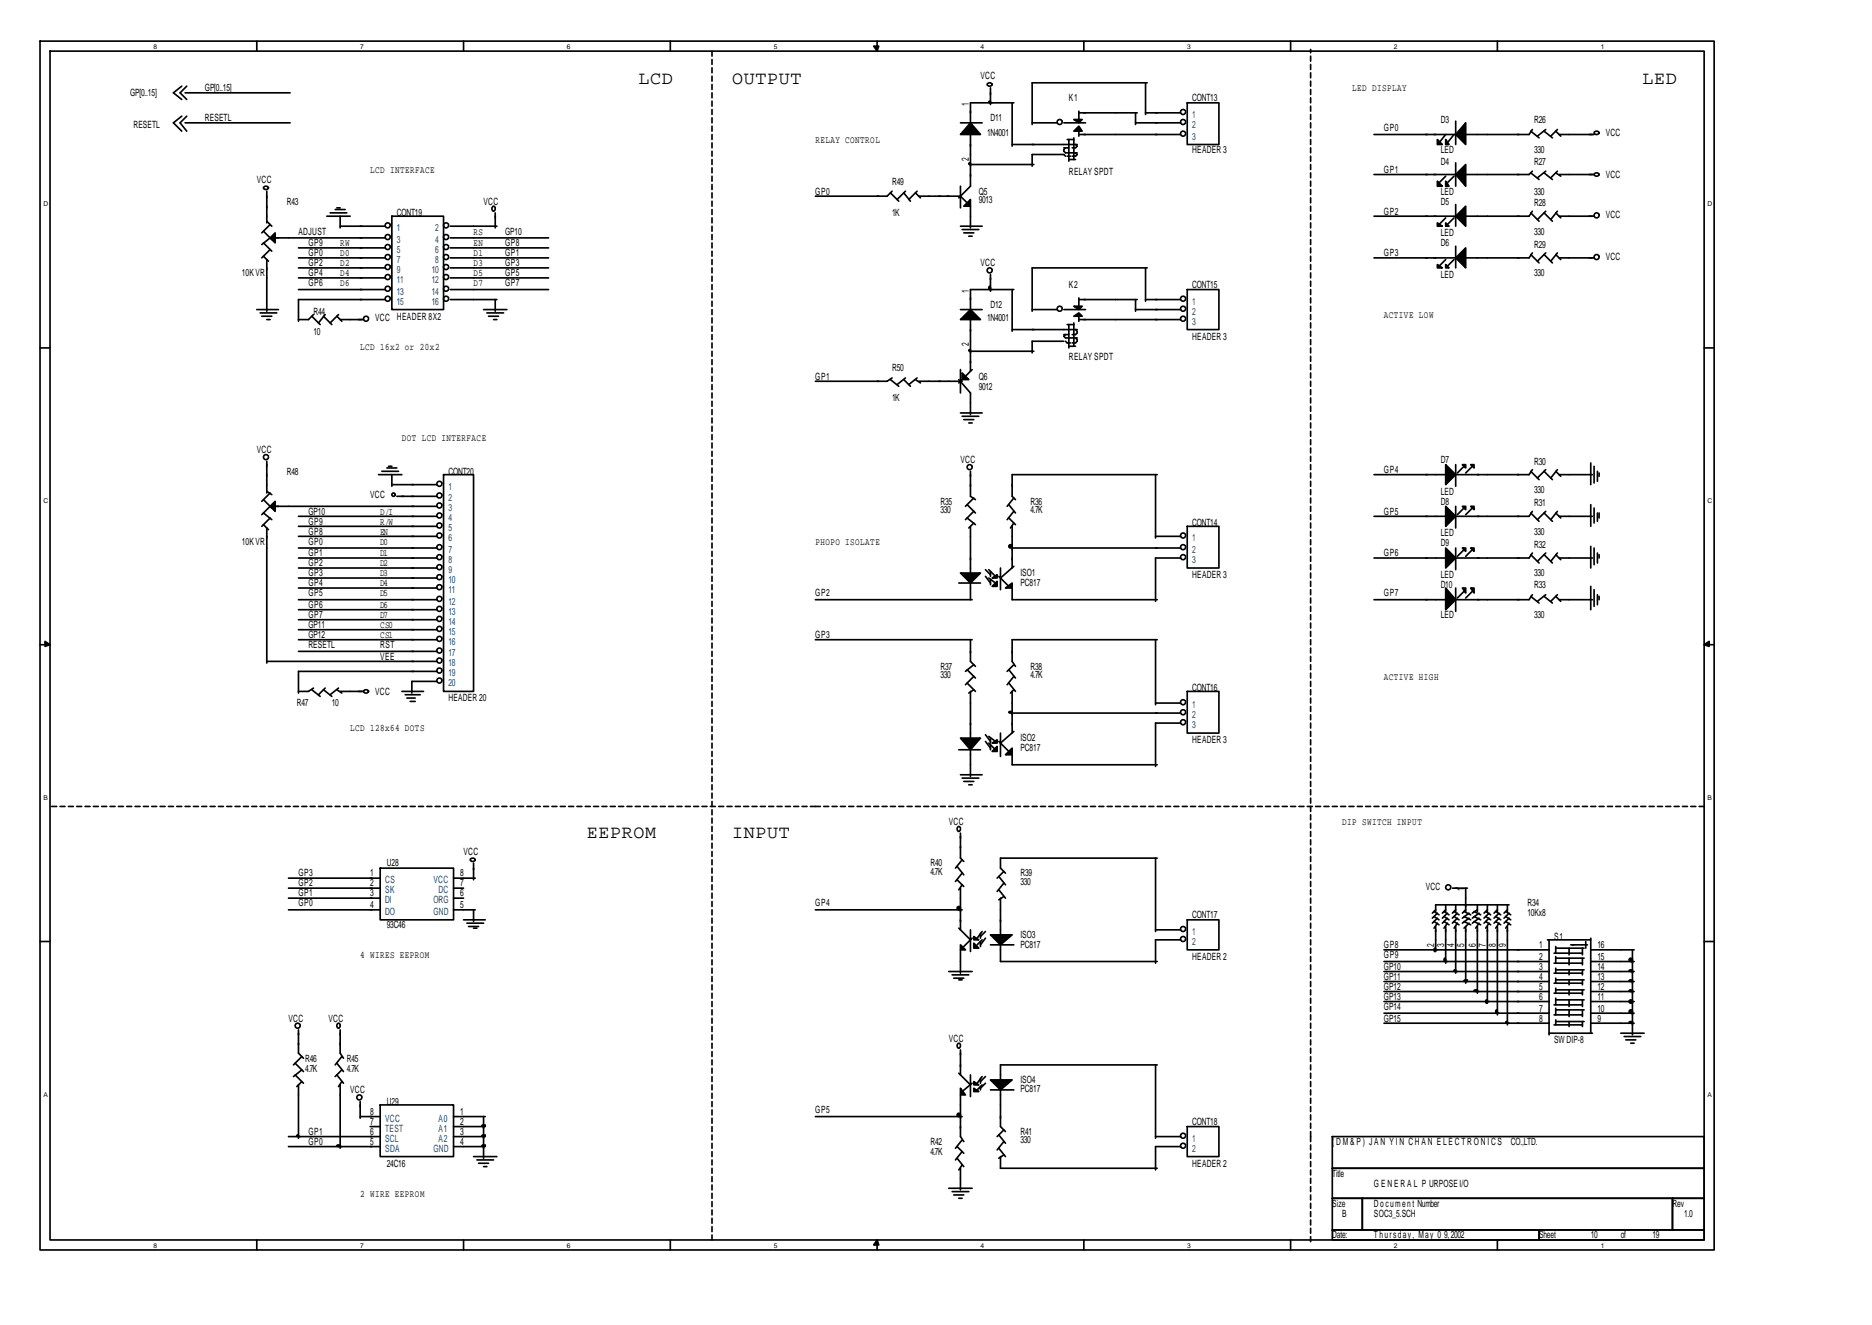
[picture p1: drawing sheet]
<svg xmlns="http://www.w3.org/2000/svg" width="297mm" height="210mm" viewBox="0 0 297 210" stroke-linecap="round" stroke-linejoin="round" font-family="sans-serif">
<g fill="none" stroke="#000" stroke-width=".26">
<path d="M6.3 6.5h265.7v191.8h-265.7zM7.9 8.1h262.5v188.7h-262.5zM28.8 13.7l-1.3 1 1.3 1.1M28.8 18.4l-1.3 1.1 1.3 1.3M29.4 19.5h16.6M29.4 14.7h16.6M29.6 13.7l-1 1 1 1.1M29.6 18.4l-1 1.1 1 1.3M40.7 6.5v1.6M73.6 6.5v1.6M106.4 6.5v1.6M139.2 6.5v1.6"/>
<path d="M152.4 19.5h3.4M156.7 13.3a.46 .46 0 0 1 .7 .1 .38 .38 0 0 1-.4 .3 .38 .38 0 0 1-.3-.4zM157.2 13.9v2.7M160.6 16.3v6.9M160.9 16.3h-6.9v3.2M163.8 19.5h3.9M168.5 19.2a.4 .4 0 0 0-.5-.2 .4 .4 0 0 0-.1 .6 .4 .4 0 0 0 .6 0v-.2M168.8 19.5h3.4M171.2 17.9h9.2M171.2 17.6v1.4M172 6.5v1.6M180.2 19.5h7.1"/>
<path d="M180.2 17.9v1.9M181.8 17.9h5.5M181.8 13.1v5.1M182 13.1h-18.2v6.7M188.1 17.6a.4 .4 0 0 0-.6-.2 .4 .4 0 0 0-.1 .6 .4 .4 0 0 0 .7 0v-.2M188.1 19.2a.4 .4 0 0 0-.6-.2 .4 .4 0 0 0-.1 .6 .4 .4 0 0 0 .7 0v-.2M188.4 16.3h5v6.6h-5zM204.8 6.5v1.6M231 19.2v3.7M237.6 6.5v1.6M41.8 36.7l1.3 1.3M41.8 38.5l1.3 1.4"/>
<path d="M41.9 29.7a.46 .46 0 0 1 .7 .1 .38 .38 0 0 1-.4 .3 .38 .38 0 0 1-.3-.4zM42.3 30.3v5.1M42.3 35.1l.8 .8M42.9 35.6l-1.4 1.4M42.9 37.7l-1.4 1.1M42.9 39.6l-1.4 1.3M43.7 37.7h17.4M47.4 39.3h13.7M51.9 34.3h3.7M52.4 33.8h2.6M53.2 33.2h1.6M53.4 33h.6"/>
<path d="M54 35.9h7.1M54 34.3v1.9M61.9 35.6a.4 .4 0 0 0-.6-.2 .4 .4 0 0 0-.1 .6 .4 .4 0 0 0 .7 0v-.2M61.9 37.5a.4 .4 0 0 0-.6-.3 .4 .4 0 0 0-.1 .7 .4 .4 0 0 0 .7-.1v-.2M61.9 39.1a.4 .4 0 0 0-.6-.3 .4 .4 0 0 0-.1 .6 .4 .4 0 0 0 .7 0v-.2M62.2 34.3h8.2v14.8h-8.2zM71.2 35.6a.4 .4 0 0 0-.6-.2 .4 .4 0 0 0-.1 .6 .4 .4 0 0 0 .6 0l.1-.2M71.2 37.5a.4 .4 0 0 0-.6-.3 .4 .4 0 0 0-.1 .7 .4 .4 0 0 0 .6-.1l.1-.2M71.2 39.1a.4 .4 0 0 0-.6-.3 .4 .4 0 0 0-.1 .6 .4 .4 0 0 0 .6 0l.1-.2M71.4 35.9h7.4M71.4 37.7h15.6M71.4 39.3h15.6"/>
<path d="M78.6 33a.26 .26 0 0 0-.4-.2 .46 .46 0 0 0 .1 .7h.2l.1-.4M78.6 33.8v2.4M141.3 30.6l1.3 1.3M141.6 30.3l-.8 .8h-11.4M143.4 30.6l1.1 1.3M143.7 30.3l-1.4 1.4M145.3 30.6l.7 .8M145.5 30.3l-1.3 1.4M145.8 31.1h6.6l1.3 1.4M152.4 35.9h3.4M152.4 29.5v3.5M152.7 36.4h2.6"/>
<path d="M152.9 37h1.6M153.7 37.5h.6M154 21.3v8.2l-1.9 1.9M154 32.7v3.5M154 26.1h10M160.6 22.9h10.3M168.8 23.5h.8M169.1 23.5l-.3 .2v.3l.3 .3h1.8M169.1 24.8l-.3-.3h-5v1.9M169.3 22.1h1.1M169.3 24.8h.6M169.6 22.1v3.5"/>
<path d="M169.6 25.3h1.1M170.4 21.9v3.4M170.7 22.9l.2 .3-.2 .3h-.6M170.7 24.3l.2 .2-.2 .3h-.6M171.2 21.3h16.1M171.2 20.8v.8M188.1 21.1a.4 .4 0 0 0-.6-.3 .4 .4 0 0 0-.1 .7 .4 .4 0 0 0 .7-.1v-.2M218 34.3h13M218 21.3h13M218 27.7h13M229.4 34.6l-1.1 1M229.4 21.3l-1.1 1.4"/>
<path d="M229.4 28l-1.1 1M230.7 34.6l-1 1M230.7 28l-1 1M230.7 21.3l-1 1.4M231 25.8v3.7M231 32.5v3.4M231 39.1v3.4M242.9 33.8l1.3 1.3M242.9 20.8l1.3 1.1M242.9 27.4l1.3 1.1M243.2 33.5l-.6 .8h-10.3M243.2 20.5l-.6 .8h-10.3"/>
<path d="M243.2 27.2l-.6 .5h-10.3M245 33.8l1.3 1.3M245 20.8l1.3 1.1M245 27.4l1.3 1.1M245.3 33.5l-1.4 1.3M245.3 20.5l-1.4 1.1M245.3 27.2l-1.4 1M246.9 33.8l.7 .8M246.9 20.8l.7 .8M246.9 27.4l.7 .6M247.1 33.5l-1 1.3M247.1 20.5l-1 1.1"/>
<path d="M247.1 27.2l-1 1M247.4 34.3h5.5M247.4 21.3h5.5M247.4 27.7h5.5M253 20.9a.46 .46 0 0 1 .7 .2 .38 .38 0 0 1-.4 .2 .38 .38 0 0 1-.3-.4zM253 27.6a.46 .46 0 0 1 .7 .1 .38 .38 0 0 1-.4 .3 .38 .38 0 0 1-.3-.4zM253.7 34a.4 .4 0 0 0-.5-.2 .4 .4 0 0 0-.1 .6 .4 .4 0 0 0 .6 0v-.2M6.3 55.2h1.6M40.7 49.1h3.5M41.3 49.7h2.6M41.5 50.2h1.6M41.8 40.7l.8 .8"/>
<path d="M42.3 50.7h.6M42.3 41.2v8.2M47.4 40.9h13.7M47.4 42.5h13.7M47.4 44.1h13.7M47.4 45.9h13.7M49.5 50.2l1.3 1.3M49.7 49.9l-.8 .8h-1.5M51.3 50.2l1.4 1.3M51.6 49.9l-1.1 1.3M53.4 50.2l.8 .8M53.7 49.9l-1.3 1.3"/>
<path d="M54 50.7h3.7M58.5 50.4a.4 .4 0 0 0-.6-.2 .4 .4 0 0 0-.1 .6 .4 .4 0 0 0 .6 0l.1-.2M61.1 47.5h-13.7v3.5M61.9 40.7a.4 .4 0 0 0-.6-.3 .4 .4 0 0 0-.1 .6 .4 .4 0 0 0 .7 0v-.2M61.9 42.2a.4 .4 0 0 0-.6-.2 .4 .4 0 0 0-.1 .6 .4 .4 0 0 0 .7 0v-.2M61.9 43.8a.4 .4 0 0 0-.6-.2 .4 .4 0 0 0-.1 .6 .4 .4 0 0 0 .7 0v-.2M61.9 45.7a.4 .4 0 0 0-.6-.3 .4 .4 0 0 0-.1 .7 .4 .4 0 0 0 .7-.1v-.2M61.9 47.3a.4 .4 0 0 0-.6-.3 .4 .4 0 0 0-.1 .6 .4 .4 0 0 0 .7 0v-.2M71.2 40.7a.4 .4 0 0 0-.6-.3 .4 .4 0 0 0-.1 .6 .4 .4 0 0 0 .6 0l.1-.2M71.2 42.2a.4 .4 0 0 0-.6-.2 .4 .4 0 0 0-.1 .6 .4 .4 0 0 0 .6 0l.1-.2M71.2 43.8a.4 .4 0 0 0-.6-.2 .4 .4 0 0 0-.1 .6 .4 .4 0 0 0 .6 0l.1-.2M71.2 45.7a.4 .4 0 0 0-.6-.3 .4 .4 0 0 0-.1 .7 .4 .4 0 0 0 .6-.1l.1-.2"/>
<path d="M71.2 47.3a.4 .4 0 0 0-.6-.3 .4 .4 0 0 0-.1 .6 .4 .4 0 0 0 .6 0l.1-.2M71.4 40.9h15.6M71.4 47.5h7.4M71.4 42.5h15.6M71.4 44.1h15.6M71.4 45.9h15.6M76.7 49.1h3.7M77.3 49.7h2.6M77.5 50.2h1.6M78.3 50.7h.5M78.6 47.5v1.9M141.6 60l-.8 .5h-11.4"/>
<path d="M143.7 60l-1.4 1M145.5 60l-1.3 1M152.4 49.1h3.4M152.4 58.6v3.8M154 50.7v8.2M154 55.7h10M154.3 58.6l-1.1 1.1M157.2 43.6v2.6M157.4 42.8a.4 .4 0 0 0-.5-.3 .4 .4 0 0 0-.1 .7 .4 .4 0 0 0 .6-.1v-.2M160.6 45.9v6.7M160.6 52.3h10.3M160.9 45.9h-6.9v3.2"/>
<path d="M163.8 49.1h3.9M168.5 48.9a.4 .4 0 0 0-.5-.3 .4 .4 0 0 0-.1 .6 .4 .4 0 0 0 .6 0v-.2M168.8 49.1h3.4M168.8 53.1h.8M168.8 54.2h-5v1.8M169.1 53.1l-.3 .3 .3 .2h1.8M169.1 54.2l.2 .2h.6M169.3 51.5h1.1M169.6 51.5v3.7M169.6 54.9h1.1M170.4 51.2v3.7M170.7 52.3l.2 .3v.2l-.2 .3h-.6"/>
<path d="M170.7 53.6l.2 .3v.3l-.2 .2h-.6M171.2 50.7h16.1M171.2 47.3v1.3M171.2 50.2v.8M171.2 47.5h9.2M180.2 49.1h7.1M180.2 47.5v1.9M181.8 47.5h5.5M181.8 42.5v5.3M182 42.5h-18.2v6.9M188.1 47.3a.4 .4 0 0 0-.6-.3 .4 .4 0 0 0-.1 .6 .4 .4 0 0 0 .7 0v-.2M188.1 48.9a.4 .4 0 0 0-.6-.3 .4 .4 0 0 0-.1 .6 .4 .4 0 0 0 .7 0v-.2"/>
<path d="M188.1 50.4a.4 .4 0 0 0-.6-.2 .4 .4 0 0 0-.1 .6 .4 .4 0 0 0 .7 0v-.2M188.4 45.9h5v6.4h-5zM218 40.9h13M229.4 41.2l-1.1 1M230.7 41.2l-1 1M242.9 40.4l1.3 1.3M243.2 40.1l-.6 .8h-10.3M245 40.4l1.3 1.3M245.3 40.1l-1.4 1.4M246.9 40.4l.7 .8M247.1 40.1l-1 1.4M247.4 40.9h5.5"/>
<path d="M253.7 40.7a.4 .4 0 0 0-.5-.3 .4 .4 0 0 0-.1 .6 .4 .4 0 0 0 .6 0v-.2M270.4 55.2h1.6M41.8 79.3l1.3 1.3M42.3 73.2v5M42.3 78l.8 .5M42.6 72.4a.4 .4 0 0 0-.6-.2 .4 .4 0 0 0-.1 .6 .4 .4 0 0 0 .6-.1l.1-.2M42.9 78.2l-1.4 1.4M60.1 75.3h3.7M60.6 74.8h2.6M61.4 74.3h1.6M61.6 74h.6M62.2 76.9h7.1"/>
<path d="M62.2 75.3v1.9M63 78.8h6.3M70.1 76.6a.4 .4 0 0 0-.6-.2 .4 .4 0 0 0-.1 .6 .4 .4 0 0 0 .7 0v-.2M70.1 78.5a.4 .4 0 0 0-.6-.2 .4 .4 0 0 0-.1 .6 .4 .4 0 0 0 .7-.1v-.2M70.4 75.3h4.7v34.4h-4.7zM141.3 60.2l1.3 1.1M143.4 60.2l1.1 1.1M145.3 60.2l.7 .6M145.8 60.5h6.9M152.1 60.2l1.9 2.2v3.4M152.4 65.5h3.4M152.7 66.1h2.6"/>
<path d="M152.7 60.2l-.6 .6M152.9 66.6h1.6M153.7 67.1h.6M154 74.8v4l.8 .5M154.3 74a.4 .4 0 0 0-.6-.2 .4 .4 0 0 0-.1 .6 .4 .4 0 0 0 .6-.1l.1-.2M154.5 79l-1.3 1.3M160.9 79l-1.1 1.3M183.4 75.3v10.1M183.6 75.3h-23v3.5l.5 .5M218 75.3h11.7M231 73.7v3.5M232.3 74l-1.1 1.1"/>
<path d="M233.6 74l-1 1.1M242.9 74.8l1.3 1.3M243.2 74.5l-.6 .8h-11.6M245 74.8l1.3 1.3M245.3 74.5l-1.4 1.3M246.9 74.8l.7 .8M247.1 74.5l-1 1.3M247.4 75.3h5.3M252.4 73.5v3.4M252.9 74v2.6M253.5 74.8v1.6M253.7 75.1v.5"/>
<path d="M41.8 81.4l1.3 1.1M41.8 83.3l.8 .7M42.3 83.8v21.4M42.9 80.3l-1.4 1.4M42.9 82.2l-1.4 1.3M43.7 80.3h25.6M47.4 81.9h21.9M47.4 88.5h21.9M47.4 85.1h21.9M47.4 87h21.9M47.4 95.2h21.9M47.4 83.5h21.9"/>
<path d="M47.4 90.1h21.9M47.4 91.7h21.9M47.4 93.3h21.9M47.4 96.7h21.9M47.4 98.3h21.9M47.4 99.9h21.9M70.1 80.1a.4 .4 0 0 0-.6-.3 .4 .4 0 0 0-.1 .7 .4 .4 0 0 0 .7-.1v-.2M70.1 81.7a.4 .4 0 0 0-.6-.3 .4 .4 0 0 0-.1 .6 .4 .4 0 0 0 .7 0v-.2M70.1 83.3a.4 .4 0 0 0-.6-.3 .4 .4 0 0 0-.1 .6 .4 .4 0 0 0 .7 0v-.2M70.1 84.8a.4 .4 0 0 0-.6-.2 .4 .4 0 0 0-.1 .6 .4 .4 0 0 0 .7 0v-.2M70.1 86.7a.4 .4 0 0 0-.6-.2 .4 .4 0 0 0-.1 .6 .4 .4 0 0 0 .7-.1v-.2M70.1 88.3a.4 .4 0 0 0-.6-.3 .4 .4 0 0 0-.1 .7 .4 .4 0 0 0 .7-.1v-.2"/>
<path d="M70.1 89.9a.4 .4 0 0 0-.6-.3 .4 .4 0 0 0-.1 .6 .4 .4 0 0 0 .7 0v-.2M70.1 91.5a.4 .4 0 0 0-.6-.3 .4 .4 0 0 0-.1 .6 .4 .4 0 0 0 .7 0v-.2M70.1 93a.4 .4 0 0 0-.6-.2 .4 .4 0 0 0-.1 .6 .4 .4 0 0 0 .7 0v-.2M70.1 94.9a.4 .4 0 0 0-.6-.2 .4 .4 0 0 0-.1 .6 .4 .4 0 0 0 .7-.1v-.2M70.1 96.5a.4 .4 0 0 0-.6-.3 .4 .4 0 0 0-.1 .7 .4 .4 0 0 0 .7-.1v-.2M70.1 98.1a.4 .4 0 0 0-.6-.3 .4 .4 0 0 0-.1 .6 .4 .4 0 0 0 .7 0v-.2M70.1 99.7a.4 .4 0 0 0-.6-.3 .4 .4 0 0 0-.1 .6 .4 .4 0 0 0 .7 0v-.2M129.4 95.2h24.9M152.1 92.5h3.5M153.5 80.1l1.3 1.3M153.5 82.2l1.3 1.1M154 83.5v7.7"/>
<path d="M154 92.3v2.9M154.5 81.1l-1.3 1.4M154.5 83l-.8 .8M156.4 90.4l.8 .8M156.4 91.5l.8 1M156.9 90.4l1.1 1.1M156.9 91.7l1.1 .8M157.2 90.7v.8M157.2 92v.8M158.5 91.5l1.6 1.5M158.7 90.1v3.5M160.1 80.1l1 1.3"/>
<path d="M160.1 82.2l1 1.1M160.6 83.5v6.6M160.6 93.3v1.9h23M160.6 87h26.7M160.9 81.1l-1.1 1.4M160.9 83l-.6 .8M160.9 89.9l-2.2 1.8M183.4 85.1h3.9M187.3 88.5h-3.9v6.9M188.1 84.8a.4 .4 0 0 0-.6-.2 .4 .4 0 0 0-.1 .6 .4 .4 0 0 0 .7 0v-.2M188.1 86.7a.4 .4 0 0 0-.6-.2 .4 .4 0 0 0-.1 .6 .4 .4 0 0 0 .7-.1v-.2M188.1 88.3a.4 .4 0 0 0-.6-.3 .4 .4 0 0 0-.1 .7 .4 .4 0 0 0 .7-.1v-.2"/>
<path d="M188.4 83.5h5v6.6h-5zM218 81.9h11.7M218 88.5h11.7M218 95.2h11.7M231 80.3v3.5M231 87v3.4M231 93.3v3.7M232.3 80.6l-1.1 1.1M232.3 87.2l-1.1 1.1M232.3 93.8l-1.1 1.1M233.6 80.6l-1 1.1M233.6 87.2l-1 1.1"/>
<path d="M233.6 93.8l-1 1.1M242.9 81.4l1.3 1.3M242.9 88l1.3 1.3M242.9 94.6l1.3 1.1M243.2 81.1l-.6 .8h-11.6M243.2 87.8l-.6 .7h-11.6M243.2 94.4l-.6 .8h-11.6M245 81.4l1.3 1.3M245 88l1.3 1.3M245 94.6l1.3 1.1M245.3 81.1l-1.4 1.4M245.3 87.8l-1.4 1.3"/>
<path d="M245.3 94.4l-1.4 1M246.9 81.4l.7 .8M246.9 88l.7 .8M246.9 94.6l.7 .8M247.1 81.1l-1 1.4M247.1 87.8l-1 1.3M247.1 94.4l-1 1M247.4 81.9h5.3M247.4 88.5h5.3M247.4 95.2h5.3M252.4 80.1v3.4M252.4 86.7v3.4"/>
<path d="M252.4 93v3.7M252.9 80.6v2.4M252.9 87v2.6M252.9 93.6v2.6M253.5 81.4v1.3M253.5 87.8v1.5M253.5 94.4v1.6M253.7 81.4v.8M253.7 88v.5M253.7 94.6v.6M6.3 102.3h1.6M42.3 105h27"/>
<path d="M47.4 101.5h21.9M47.4 103.4h21.9M49.5 109.4l1.3 1.1M49.7 109.2l-.8 .5h-1.5M51.3 109.4l1.4 1.1M51.6 109.2l-1.1 1M53.4 109.4l.8 .6M53.7 109.2l-1.3 1M54 109.7h3.7M57.7 109.6a.46 .46 0 0 1 .8 .1 .38 .38 0 0 1-.5 .3 .38 .38 0 0 1-.3-.4zM63.8 109.7h3.4M64.3 110.2h2.4"/>
<path d="M64.6 110.8h1.3M65.1 111.3h.8M69.3 106.5h-21.9v3.5M69.3 108.1h-3.9v1.9M70.1 101.2a.4 .4 0 0 0-.6-.2 .4 .4 0 0 0-.1 .6 .4 .4 0 0 0 .7 0v-.2M70.1 103.1a.4 .4 0 0 0-.6-.2 .4 .4 0 0 0-.1 .6 .4 .4 0 0 0 .7-.1v-.2M70.1 104.7a.4 .4 0 0 0-.6-.3 .4 .4 0 0 0-.1 .7 .4 .4 0 0 0 .7-.1v-.2M70.1 106.3a.4 .4 0 0 0-.6-.3 .4 .4 0 0 0-.1 .7 .4 .4 0 0 0 .7-.1v-.2M70.1 107.9a.4 .4 0 0 0-.6-.3 .4 .4 0 0 0-.1 .6 .4 .4 0 0 0 .7 0v-.2M129.4 101.5h24.9M152.1 119h3.5M153.5 106.3l1.3 1.3"/>
<path d="M153.5 108.4l1.3 1.3M154 101.5v3.5l.8 .7M154 109.7v7.7M154 118.7v4.5M154.5 105.5l-1.3 1M154.5 107.3l-1.3 1.4M154.5 109.4l-.8 .6M156.4 116.6l.8 1.1M156.4 117.7l.8 1M156.9 116.9l1.1 .8M156.9 117.9l1.1 1.1M157.2 117.1v.8"/>
<path d="M157.2 118.2v.8M158.5 117.7l1.6 1.5M158.7 116.3v3.7M160.1 106.3l1 1.3M160.1 108.4l1 1.3M160.6 109.7v6.6M160.6 119.8v1.6h23M160.6 113.2h26.7M160.9 116.1l-2.2 1.8M160.9 105.5l-1.1 1M160.9 107.3l-1.1 1.4M160.9 109.4l-.6 .6"/>
<path d="M183.4 111.6h3.9M183.4 101.5v10.3M183.6 101.5h-23v3.5l.5 .7M187.3 114.7h-3.9v6.9M188.1 111.3a.4 .4 0 0 0-.6-.2 .4 .4 0 0 0-.1 .6 .4 .4 0 0 0 .7-.1v-.2M188.1 112.9a.4 .4 0 0 0-.6-.3 .4 .4 0 0 0-.1 .7 .4 .4 0 0 0 .7-.1v-.2M188.1 114.5a.4 .4 0 0 0-.6-.3 .4 .4 0 0 0-.1 .7 .4 .4 0 0 0 .7-.1v-.2M188.4 109.7h5v6.6h-5zM270.4 102.3h1.6M45.8 139.3h14.5M60.3 137.8h11.7v8.2h-11.7zM72 139.3h3.4"/>
<path d="M74.7 136.3a.46 .46 0 0 1 .7 .1 .38 .38 0 0 1-.4 .3 .38 .38 0 0 1-.3-.4zM75.1 137v2.6M151.9 137.5l1 1.3M151.9 139.6l1 1.1M152.4 131.4a.26 .26 0 0 0-.4-.2 .46 .46 0 0 0 .1 .7h.2l.1-.4M152.4 122.9h3.4M152.4 132.2v4l.5 .5M152.7 123.5h2.6M152.7 136.4l-1.1 1.4M152.7 138.6l-1.1 1.3M152.9 124h1.6M153.7 124.5h.6"/>
<path d="M158.5 139.1l1 1.3M159.3 138.3l-1.1 1M183.4 136.2v11.6M183.6 136.2h-24.9v1.6l.8 .8M6.3 149.4h1.6M45.8 140.9h14.5M45.8 142.5h14.5M45.8 144.4h14.5M72 140.9h1.6M72 142.5h1.6M72 144.4h3.4M73.6 146h3.4"/>
<path d="M74.1 146.5h2.6M74.3 147h1.6M75.1 147.3h.6M75.1 144.4v1.8M129.4 144.4h23.3M150.5 154.2h3.8M151.1 154.7h2.6M151.3 155.2h1.6M152.1 155.5h.6M152.1 147.3l1.9 1.8M152.4 140.9v6.6M152.4 150.7v3.7"/>
<path d="M152.7 140.4l-.6 .8M154 147.5v3.5M154.3 148.9l-1.6 1.6M155.6 148.1v.8M155.6 149.4v.8M155.8 147.8l-.8 1.1M155.8 149.1l-.8 .8M156.4 147.8l-.8 .8M156.4 148.9l-.8 1M157.2 149.9h3.7M158.5 141.2l1 1.3M158.7 142.5v6.1"/>
<path d="M158.7 149.7v2.9h24.9M159.3 140.1l-1.1 1.4M159.3 142.3l-.8 .5M183.4 147.5h3.9M187.3 149.1h-3.9v3.7M188.1 147.3a.4 .4 0 0 0-.6-.3 .4 .4 0 0 0-.1 .7 .4 .4 0 0 0 .7-.1v-.2M188.1 148.9a.4 .4 0 0 0-.6-.3 .4 .4 0 0 0-.1 .6 .4 .4 0 0 0 .7 0v-.2M188.4 146h5v4.7h-5zM219.6 154.2h26.2M219.6 150.7h26.2M219.6 152.6h26.2M219.6 155.8h26.2"/>
<path d="M219.6 157.3h26.2M219.6 158.9h26.2M227.5 144.6l.8 .6M227.5 145.4l.8 .6M227.5 146.2l.8 .6M227.8 147v4M227.8 144.4l-.5 .5M228.1 145.7l-.8 .8M228.1 144.9l-.8 .8M228.1 146.5l-.6 .8M229.1 144.6l.8 .6M229.1 145.4l.8 .6"/>
<path d="M229.1 146.2l.8 .6M229.4 143.6v1M229.4 147v5.8M229.4 144.4l-.5 .5M229.7 144.9l-.8 .8M229.7 145.7l-.8 .8M229.7 146.5l-.6 .8M230.2 140.7a.4 .4 0 0 0-.6-.3 .4 .4 0 0 0-.1 .6 .4 .4 0 0 0 .6 0l.1-.2M230.5 140.9h2.3M230.7 144.6l.8 .6M230.7 145.4l.8 .6M230.7 146.2l.8 .6"/>
<path d="M231 143.6v1M231 147v7.4M231 144.4l-.5 .5M231.2 144.9l-.7 .8M231.2 145.7l-.7 .8M231.2 146.5l-.5 .8M232.3 144.6l1.1 .6M232.3 145.4l1.1 .6M232.3 146.2l1.1 .6M232.6 144.4l-.6 .5M232.6 140.9v3.7M232.6 147v9"/>
<path d="M233.1 144.9l-1.1 .8M233.1 145.7l-1.1 .8M233.1 146.5l-.8 .8M233.9 145.4l1 .6M233.9 146.2l1 .6M233.9 144.6l1 .6M234.4 143.6v1M234.4 147v10.6M234.4 144.4l-.8 .5M234.7 144.9l-1.1 .8M234.7 145.7l-1.1 .8M234.7 146.5l-.5 .8"/>
<path d="M235.7 144.6l.8 .6M235.7 145.4l.8 .6M235.7 146.2l.8 .6M236 143.6v1M236 147v12.2M236 144.4l-.5 .5M236.3 144.9l-.8 .8M236.3 145.7l-.8 .8M236.3 146.5l-.6 .8M237.3 144.6l.8 .6M237.3 145.4l.8 .6M237.3 146.2l.8 .6"/>
<path d="M237.6 143.6v1M237.6 147v14M237.6 144.4l-.5 .5M237.9 144.9l-.8 .8M237.9 145.7l-.8 .8M237.9 146.5l-.6 .8M238.9 144.6l.8 .6M238.9 145.4l.8 .6M238.9 146.2l.8 .6M239.2 144.4l-.5 .5M239.2 143.6v1M239.2 147v15.6"/>
<path d="M239.4 143.6h-11.6v1M239.4 144.9l-.7 .8M239.4 145.7l-.7 .8M239.4 146.5l-.5 .8M245.5 149.1h6.9M245.8 149.1v15.1M246.6 151.3h4.5M246.6 152.8h4.5M246.6 154.4h4.5M246.6 156h4.5M246.6 157.6h4.5M246.6 159.5h4.5"/>
<path d="M246.9 155.5h4.5M246.9 150.5h4.5M246.9 150.2v1.1M246.9 151.8v1M246.9 153.6v.8M246.9 155.2v.8M246.9 156.8v.8M246.9 158.4v1.1M246.9 160v1M246.9 152h4.5M246.9 153.9h4.5M246.9 157.1h4.5"/>
<path d="M246.9 158.7h4.5M249 150.5v1M249 152v1.1M249 153.9v.8M249 155.5v.8M249 157.1v.8M249 158.7v1M249.2 149.9h2.7M251.1 150.5v1M251.1 152v1.1M251.1 153.9v.8M251.1 155.5v.8"/>
<path d="M251.1 157.1v.8M251.1 158.7v1M251.6 149.4v1.1M252.4 148.9v15.1M252.4 154.2h6.9M252.4 150.7h6.9M252.4 152.6h6.9M252.4 155.8h6.9M252.4 157.3h6.9M252.4 158.9h6.9M259 150.7v13.5M270.4 149.4h1.6"/>
<path d="M46.8 168.7l1.4 1.3M46.8 170.6l1.4 1.3M47.4 163.4v3.7l.8 .8M47.4 172.2v8.4M47.6 162.6a.4 .4 0 0 0-.6-.2 .4 .4 0 0 0-.1 .6 .4 .4 0 0 0 .7 0v-.2M47.9 167.7l-1.3 1.3M47.9 169.8l-1.3 1M47.9 171.6l-.8 .8M53.4 168.7l1.1 1.3M53.4 170.6l1.1 1.3M54 162.6a.26 .26 0 0 0-.4-.2 .46 .46 0 0 0 .1 .8l.1-.1 .2-.3M54 163.4v3.7l.5 .8"/>
<path d="M54 172.2v10M54.2 167.7l-1 1.3M54.2 169.8l-1 1M54.2 171.6l-.5 .8M57.1 174.8v2.6M57.1 177.2h3.2M57.4 174a.4 .4 0 0 0-.6-.2 .4 .4 0 0 0-.1 .6 .4 .4 0 0 0 .7-.1v-.2M58.7 178.8h1.6M60.3 175.3h11.7v8.2h-11.7zM72 177.2h5M72 178.8h5M76.7 177.2v6.6"/>
<path d="M129.4 177.2h23.3M152.1 170.3l1.9 1.9M152.4 165.8a.26 .26 0 0 0-.4-.2 .46 .46 0 0 0 .1 .7h.2l.1-.4M152.4 166.6v4M152.4 173.7v6.7l.5 .8M154 170.6v3.4M154.3 171.9l-1.6 1.3M155.6 171.1v.8M155.6 172.4v.5M155.8 170.8l-.8 1.1M155.8 172.2l-.8 .7M156.4 170.8l-.8 .8"/>
<path d="M156.4 171.9l-.8 .8M157.2 172.9h3.7M158.7 172.7v6.1l.8 .8M159.3 179.3l-1.1 1.1M183.4 169v11.6M183.6 169h-24.9v2.6M188.4 178.8h5v4.7h-5zM219.6 160.8h26.2M219.6 162.4h26.2M245.8 164h6.9M246.6 161h4.5M246.6 162.6h4.5"/>
<path d="M246.9 161.8v.8M246.9 160.2h4.5M246.9 162.1h4.5M249 160.2v1.1M249 162.1v.8M251.1 160.2v1.1M251.1 162.1v.8M252.4 160.8h6.9M252.4 162.4h6.9M257.2 164h3.7M257.7 164.5h2.6M258 165h1.6"/>
<path d="M258.8 165.5h.5M40.7 196.8v1.5M45.8 180.4h14.5M45.8 181.9h14.5M72 180.4h5M72 181.9h5M73.6 196.8v1.5M75.1 183.5h3.7M75.7 184.1h2.6M75.9 184.6h1.6M76.7 185.1h.6M106.4 196.8v1.5"/>
<path d="M139.2 196.8v1.5M150.5 188.6h3.8M151.1 189.1h2.6M151.3 189.6h1.6M151.9 181.9l1 1.1M151.9 183.8l1 1.3M152.1 190.1h.6M152.4 185.4v3.4M152.7 180.9l-1.1 1.3M152.7 182.7l-1.1 1.4M152.7 184.9l-.6 .7M158.5 180.1l1 1.3"/>
<path d="M158.5 182.2l1 1.3M158.7 183.5v1.9h24.9M159.3 181.2l-1.1 1.3M159.3 183.3l-.8 .5M172 196.8v1.5M183.4 180.4h3.9M187.3 181.9h-3.9v3.7M188.1 180.1a.4 .4 0 0 0-.6-.2 .4 .4 0 0 0-.1 .6 .4 .4 0 0 0 .7-.1v-.2M188.1 181.7a.4 .4 0 0 0-.6-.3 .4 .4 0 0 0-.1 .7 .4 .4 0 0 0 .7-.1v-.2M204.8 196.8v1.5M211.4 180.4h59v5h-59zM211.4 185.4h59v4.7h-59z"/>
<path d="M211.4 190.1h4.8v5.1h-4.8zM211.4 195.2h32.8v1.6h-32.8zM216.2 190.1h49.2v5.1h-49.2zM237.6 196.8v1.5M244.2 195.2h26.2v1.6h-26.2zM265.4 190.1h5v5.1h-5z"/>
<circle cx="62.4" cy="78.5" r=".26"/>
</g>
<g fill="#000" stroke="#000" stroke-width=".26">
<path d="M138.6 7.3h.8l-.2 .8z" fill-rule="evenodd"/>
<path d="M170.4 19h1.3l-.5 .5z" fill-rule="evenodd"/>
<path d="M42.9 37.7l.8-.7v1.5z" fill-rule="evenodd"/>
<path d="M154 19.5l1.6 1.8h-3.2z" fill-rule="evenodd"/>
<path d="M152.9 32.7l1.1-1v1z" fill-rule="evenodd"/>
<path d="M171.2 20l.5 .8h-1.3z" fill-rule="evenodd"/>
<path d="M228.1 35.4l.8 .5h-.8z" fill-rule="evenodd"/>
<path d="M228.1 28.8l.8 .7h-.8z" fill-rule="evenodd"/>
<path d="M228.1 22.1l.8 .8h-.8z" fill-rule="evenodd"/>
<path d="M229.4 35.4l.5 .5h-.5z" fill-rule="evenodd"/>
<path d="M229.4 28.8l.5 .7h-.5z" fill-rule="evenodd"/>
<path d="M229.4 22.1l.5 .8h-.5z" fill-rule="evenodd"/>
<path d="M232.6 32.7v3.2l-1.6-1.6z" fill-rule="evenodd"/>
<path d="M231 27.7l1.6-1.6v3.4z" fill-rule="evenodd"/>
<path d="M232.6 19.5v3.4l-1.6-1.6z" fill-rule="evenodd"/>
<path d="M154 49.1l1.6 1.6h-3.2z" fill-rule="evenodd"/>
<path d="M170.4 50.2l.8-.5 .5 .5z" fill-rule="evenodd"/>
<path d="M170.4 48.6h1.3l-.5 .5z" fill-rule="evenodd"/>
<path d="M228.1 42l.8 .5h-.8z" fill-rule="evenodd"/>
<path d="M229.4 42l.5 .5h-.5z" fill-rule="evenodd"/>
<path d="M232.6 39.3v3.2l-1.6-1.6z" fill-rule="evenodd"/>
<path d="M152.7 59.2l1 1h-1z" fill-rule="evenodd"/>
<path d="M229.4 73.7l1.6 1.6-1.6 1.6z" fill-rule="evenodd"/>
<path d="M232 73.7h.6v.6z" fill-rule="evenodd"/>
<path d="M233.4 73.7h.5v.6z" fill-rule="evenodd"/>
<path d="M42.9 80.3l.8-.7v1.5z" fill-rule="evenodd"/>
<path d="M152.4 90.9h3.2l-1.6 1.6z" fill-rule="evenodd"/>
<path d="M157.4 91.7l.8-.5v.5z" fill-rule="evenodd"/>
<path d="M157.4 93l.8-.7v.7z" fill-rule="evenodd"/>
<path d="M159.5 93.3l1.1-.8v.8z" fill-rule="evenodd"/>
<path d="M229.4 80.3l1.6 1.6-1.6 1.6z" fill-rule="evenodd"/>
<path d="M229.4 87l1.6 1.5-1.6 1.6z" fill-rule="evenodd"/>
<path d="M229.4 93.3l1.6 1.9-1.6 1.5z" fill-rule="evenodd"/>
<path d="M232 80.3h.6v.6z" fill-rule="evenodd"/>
<path d="M232 87h.6v.5z" fill-rule="evenodd"/>
<path d="M232 93.3h.6v.8z" fill-rule="evenodd"/>
<path d="M233.4 80.3h.5v.6z" fill-rule="evenodd"/>
<path d="M233.4 87h.5v.5z" fill-rule="evenodd"/>
<path d="M233.4 93.3h.5v.8z" fill-rule="evenodd"/>
<path d="M7.1 101.8l.8 .5-.8 .3z" fill-rule="evenodd"/>
<path d="M152.4 117.1h3.2l-1.6 1.9z" fill-rule="evenodd"/>
<path d="M157.4 117.9l.8-.5v.5z" fill-rule="evenodd"/>
<path d="M157.4 119.2l.8-.8v.8z" fill-rule="evenodd"/>
<path d="M159.5 119.8l1.1-1.1v1.1z" fill-rule="evenodd"/>
<path d="M270.4 102.3l.8-.5v.8z" fill-rule="evenodd"/>
<path d="M152.4 149.9l.8 .8h-.8z" fill-rule="evenodd"/>
<path d="M154.5 148.6l.8 .5h-.8z" fill-rule="evenodd"/>
<path d="M154.5 149.7l.8 .8h-.8z" fill-rule="evenodd"/>
<path d="M157.2 148.3h3.4l-1.9 1.6z" fill-rule="evenodd"/>
<path d="M152.4 172.7l.8 1h-.8z" fill-rule="evenodd"/>
<path d="M154.5 171.6l.8 .6h-.8z" fill-rule="evenodd"/>
<path d="M154.5 172.7l.8 .5h-.8z" fill-rule="evenodd"/>
<path d="M157.2 171.4h3.4l-1.9 1.5z" fill-rule="evenodd"/>
<path d="M139.2 196.8l.2 .8h-.8z" fill-rule="evenodd"/>
</g>
<path d="M113 8.1v188.9M129.4 128h141.3M129.4 128h-121.7M208 180.4v-172.6M208 180.4v16.6" fill="none" stroke="#000" stroke-width=".26" stroke-dasharray=".8 .5"/>
<g fill="#000" stroke="#000" stroke-width=".26">
<path d="M156.9 16.1h.3l-.1 .2h-.2zM153.8 25.9l.2-.1-.1 .3h-.1zM153.8 55.5h.2l-.1 .2h-.1zM156.9 45.5l.1-.1a.33 .33 0 0 1 0 .5zM160.2 112.9h.4v.1a.33 .33 0 0 1-.5 0zM227.6 150.5h.1a.33 .33 0 0 1 0 .5zM229.2 152.1l.1-.1a.33 .33 0 0 1 0 .6zM230.8 153.9h.2l-.1 .2h-.1zM232.4 155.5h.4v.1a.33 .33 0 0 1-.5 0zM234 157.1h.4v.1a.33 .33 0 0 1-.5 0zM235.8 158.7h.1a.33 .33 0 0 1 0 .5zM258.6 153.9h.4v.1a.33 .33 0 0 1-.5 0z"/>
<path d="M258.6 155.5h.4v.1a.33 .33 0 0 1-.5 0zM258.6 157.1h.4v.1a.33 .33 0 0 1-.5 0zM76.5 178.5h.5v.1a.33 .33 0 0 1-.5 0zM237.4 160.3l.1-.1a.33 .33 0 0 1 0 .6zM239 162.1h.2l-.1 .2h-.1zM258.6 162.1h.4v.1a.33 .33 0 0 1-.5 0zM47.1 180.1h.3l-.1 .2h-.2zM53.5 181.7h.5v.1a.33 .33 0 0 1-.6 0zM76.5 180.1h.5v.1a.33 .33 0 0 1-.5 0zM76.5 181.7h.5v.1a.33 .33 0 0 1-.5 0z"/>
<circle cx="160.3" cy="86.7" r=".26"/>
<circle cx="152.1" cy="144.1" r=".26"/>
<circle cx="258.8" cy="152.3" r=".26"/>
<circle cx="258.8" cy="158.9" r=".26"/>
<circle cx="152.1" cy="176.9" r=".26"/>
<circle cx="258.8" cy="160.5" r=".26"/>
</g>
<g font-size="2.9">
<text x="101.3" y="13.4">LCD</text>
<text x="116.2" y="13.4">OUTPUT</text>
<text x="260.6" y="13.4">LED</text>
<text x="93.1" y="133">EEPROM</text>
<text x="116.2" y="133">INPUT</text>
</g>
<g font-size="1.6">
<text x="20.6" y="15.3">GP[0..15]</text>
<text x="32.5" y="14.5">GP[0..15]</text>
<text x="153.7" y="16.8" transform="rotate(-90 153.7 16.8)">1</text>
<text x="155.6" y="12.6">VCC</text>
<text x="169.6" y="16.1">K1</text>
<text x="189.2" y="16.1">CONT13</text>
<text x="214.6" y="14.5">LED DISPLAY</text>
<text x="21.2" y="20.3">RESETL</text>
<text x="32.5" y="19.2">RESETL</text>
<text x="129.4" y="22.7">RELAY CONTROL</text>
<text x="156.6" y="21.6">1N4001</text>
<text x="157.2" y="19.2">D11</text>
<text x="219.6" y="20.8">GP0</text>
<text x="228.6" y="19.5">D3</text>
<text x="243.4" y="19.5">R26</text>
<text x="254.8" y="21.6">VCC</text>
<text x="40.7" y="29">VCC</text>
<text x="58.7" y="27.4">LCD INTERFACE</text>
<text x="141.6" y="29.3">R49</text>
<text x="153.7" y="25.6" transform="rotate(-90 153.7 25.6)">2</text>
<text x="169.6" y="27.7">RELAY SPDT</text>
<text x="189.2" y="24.3">HEADER 3</text>
<text x="219.6" y="27.4">GP1</text>
<text x="228.6" y="26.1">D4</text>
<text x="228.6" y="24.3">LED</text>
<text x="243.4" y="24.3">330</text>
<text x="243.4" y="26.1">R27</text>
<text x="254.8" y="28.2">VCC</text>
<text x="45.5" y="32.5">R43</text>
<text x="63" y="34.3">CONT19</text>
<text x="76.7" y="32.5">VCC</text>
<text x="129.4" y="30.9">GP0</text>
<text x="141.6" y="34.3">1K</text>
<text x="155.3" y="30.9">Q5</text>
<text x="155.3" y="32.2">9013</text>
<text x="219.6" y="34">GP2</text>
<text x="228.6" y="32.5">D5</text>
<text x="228.6" y="30.9">LED</text>
<text x="243.4" y="32.7">R28</text>
<text x="243.4" y="30.9">330</text>
<text x="254.8" y="34.6">VCC</text>
<text x="47.3" y="37.2">ADJUST</text>
<text x="48.9" y="39.1">GP9</text>
<text x="48.9" y="40.7">GP0</text>
<text x="54" y="39.1">RW</text>
<text x="54" y="40.7">D0</text>
<text x="75.1" y="37.2">RS</text>
<text x="75.1" y="39.1">EN</text>
<text x="75.1" y="40.7">D1</text>
<text x="80.2" y="37.2">GP10</text>
<text x="80.2" y="39.1">GP8</text>
<text x="80.2" y="40.7">GP1</text>
<text x="219.6" y="40.7">GP3</text>
<text x="228.6" y="37.5">LED</text>
<text x="228.6" y="39.1">D6</text>
<text x="243.4" y="37.2">330</text>
<text x="243.4" y="39.3">R29</text>
<text x="254.8" y="41.2">VCC</text>
<text x="38.4" y="43.8">10K VR</text>
<text x="48.9" y="42.2">GP2</text>
<text x="48.9" y="43.8">GP4</text>
<text x="48.9" y="45.4">GP6</text>
<text x="54" y="42.2">D2</text>
<text x="54" y="43.8">D4</text>
<text x="54" y="45.4">D6</text>
<text x="75.1" y="42.2">D3</text>
<text x="75.1" y="43.8">D5</text>
<text x="75.1" y="45.4">D7</text>
<text x="80.2" y="42.2">GP3</text>
<text x="80.2" y="43.8">GP5</text>
<text x="80.2" y="45.4">GP7</text>
<text x="153.7" y="46.5" transform="rotate(-90 153.7 46.5)">1</text>
<text x="155.6" y="42.2">VCC</text>
<text x="169.6" y="45.7">K2</text>
<text x="189.2" y="45.7">CONT15</text>
<text x="228.6" y="44.1">LED</text>
<text x="243.4" y="43.8">330</text>
<text x="49.7" y="49.9">R44</text>
<text x="49.7" y="53.1">10</text>
<text x="59.5" y="51">VCC HEADER 8X2</text>
<text x="156.6" y="51">1N4001</text>
<text x="157.2" y="48.9">D12</text>
<text x="189.2" y="53.9">HEADER 3</text>
<text x="219.6" y="50.4">ACTIVE LOW</text>
<text x="57.2" y="55.5">LCD 16x2 or 20x2</text>
<text x="141.6" y="58.9">R50</text>
<text x="153.7" y="54.9" transform="rotate(-90 153.7 54.9)">2</text>
<text x="169.6" y="57.1">RELAY SPDT</text>
<text x="129.4" y="60.2">GP1</text>
<text x="141.6" y="63.7">1K</text>
<text x="155.3" y="60.2">Q6</text>
<text x="155.3" y="61.8">9012</text>
<text x="40.7" y="71.9">VCC</text>
<text x="63.8" y="70">DOT LCD INTERFACE</text>
<text x="45.5" y="75.3">R48</text>
<text x="71.2" y="75.3">CONT20</text>
<text x="152.4" y="73.5">VCC</text>
<text x="219.6" y="75.1">GP4</text>
<text x="228.6" y="73.5">D7</text>
<text x="243.4" y="73.7">R30</text>
<text x="48.9" y="81.7">GP10</text>
<text x="48.9" y="83.3">GP9</text>
<text x="58.7" y="79">VCC</text>
<text x="60.3" y="81.7">D/I</text>
<text x="60.3" y="83.3">R/W</text>
<text x="149.2" y="80.1">R35</text>
<text x="149.2" y="81.4">330</text>
<text x="163.5" y="80.1">R36</text>
<text x="163.5" y="81.4">4.7K</text>
<text x="189.2" y="83.5">CONT14</text>
<text x="219.6" y="81.7">GP5</text>
<text x="228.6" y="80.1">D8</text>
<text x="228.6" y="78.5">LED</text>
<text x="243.4" y="80.3">R31</text>
<text x="243.4" y="78.2">330</text>
<text x="38.4" y="86.4">10K VR</text>
<text x="48.9" y="84.8">GP8</text>
<text x="48.9" y="86.4">GP0</text>
<text x="48.9" y="88.3">GP1</text>
<text x="48.9" y="89.9">GP2</text>
<text x="60.3" y="84.8">EN</text>
<text x="60.3" y="86.4">D0</text>
<text x="60.3" y="88.3">D1</text>
<text x="60.3" y="89.9">D2</text>
<text x="129.4" y="86.4">PHOPO ISOLATE</text>
<text x="219.6" y="88.3">GP6</text>
<text x="228.6" y="85.1">LED</text>
<text x="228.6" y="86.7">D9</text>
<text x="243.4" y="84.8">330</text>
<text x="243.4" y="87">R32</text>
<text x="48.9" y="91.5">GP3</text>
<text x="48.9" y="93">GP4</text>
<text x="48.9" y="94.6">GP5</text>
<text x="60.3" y="91.5">D3</text>
<text x="60.3" y="93">D4</text>
<text x="60.3" y="94.6">D5</text>
<text x="129.4" y="94.6">GP2</text>
<text x="161.9" y="91.5">ISO1</text>
<text x="161.9" y="93">PC817</text>
<text x="189.2" y="91.7">HEADER 3</text>
<text x="219.6" y="94.6">GP7</text>
<text x="228.6" y="91.7">LED</text>
<text x="228.6" y="93.3">D10</text>
<text x="243.4" y="91.5">330</text>
<text x="243.4" y="93.3">R33</text>
<text x="48.9" y="96.5">GP6</text>
<text x="48.9" y="98.1">GP7</text>
<text x="48.9" y="99.7">GP11</text>
<text x="48.9" y="101.2">GP12</text>
<text x="60.3" y="96.5">D6</text>
<text x="60.3" y="98.1">D7</text>
<text x="60.3" y="99.7">CS0</text>
<text x="60.3" y="101.2">CS1</text>
<text x="129.4" y="101.2">GP3</text>
<text x="228.6" y="98.1">LED</text>
<text x="243.4" y="98.1">330</text>
<text x="48.9" y="102.8">RESETL</text>
<text x="60.3" y="102.8">RST</text>
<text x="60.3" y="104.7">VEE</text>
<text x="149.2" y="106.3">R37</text>
<text x="149.2" y="107.6">330</text>
<text x="163.5" y="106.3">R38</text>
<text x="163.5" y="107.6">4.7K</text>
<text x="219.6" y="107.9">ACTIVE HIGH</text>
<text x="47.1" y="112.1">R47</text>
<text x="52.7" y="112.1">10</text>
<text x="59.5" y="110.2">VCC</text>
<text x="71.2" y="111.3">HEADER 20</text>
<text x="189.2" y="109.7">CONT16</text>
<text x="55.6" y="116.1">LCD 128x64 DOTS</text>
<text x="161.9" y="117.7">ISO2</text>
<text x="161.9" y="119.2">PC817</text>
<text x="189.2" y="117.9">HEADER 3</text>
<text x="150.5" y="130.9">VCC</text>
<text x="213" y="130.9">DIP SWITCH INPUT</text>
<text x="61.4" y="137.5">U28</text>
<text x="73.6" y="135.6">VCC</text>
<text x="147.6" y="137.5">R40</text>
<text x="47.3" y="139.1">GP3</text>
<text x="47.3" y="140.7">GP2</text>
<text x="47.3" y="142.3">GP1</text>
<text x="47.3" y="143.8">GP0</text>
<text x="58.7" y="139.1">1</text>
<text x="58.7" y="140.7">2</text>
<text x="58.7" y="142.3">3</text>
<text x="73" y="139.1">8</text>
<text x="73" y="142.3">6</text>
<text x="73" y="140.7">7</text>
<text x="129.4" y="143.8">GP4</text>
<text x="147.6" y="138.8">4.7K</text>
<text x="161.9" y="139.1">R39</text>
<text x="161.9" y="140.4">330</text>
<text x="226.2" y="141.2">VCC</text>
<text x="232.3" y="141.5" transform="rotate(-90 232.3 141.5)">1</text>
<text x="242.4" y="143.8">R34</text>
<text x="58.7" y="144.1">4</text>
<text x="61.4" y="147.3">93C46</text>
<text x="73" y="144.1">5</text>
<text x="161.9" y="148.9">ISO3</text>
<text x="189.2" y="145.7">CONT17</text>
<text x="242.4" y="145.4">10Kx8</text>
<text x="246.6" y="149.1">S1</text>
<text x="57.2" y="152">4 WIRES EEPROM</text>
<text x="161.9" y="150.5">PC817</text>
<text x="189.2" y="152.3">HEADER 2</text>
<text x="219.6" y="150.5">GP8</text>
<text x="219.6" y="152">GP9</text>
<text x="219.6" y="153.9">GP10</text>
<text x="219.6" y="155.5">GP11</text>
<text x="227.5" y="150.2" transform="rotate(-90 227.5 150.2)">2</text>
<text x="229.1" y="150.2" transform="rotate(-90 229.1 150.2)">3</text>
<text x="230.7" y="150.2" transform="rotate(-90 230.7 150.2)">4</text>
<text x="232.3" y="150.2" transform="rotate(-90 232.3 150.2)">5</text>
<text x="234.2" y="150.2" transform="rotate(-90 234.2 150.2)">6</text>
<text x="235.7" y="150.2" transform="rotate(-90 235.7 150.2)">7</text>
<text x="237.3" y="150.2" transform="rotate(-90 237.3 150.2)">8</text>
<text x="238.9" y="150.2" transform="rotate(-90 238.9 150.2)">9</text>
<text x="244.2" y="150.5">1</text>
<text x="244.2" y="152.3">2</text>
<text x="244.2" y="153.9">3</text>
<text x="244.2" y="155.5">4</text>
<text x="253.5" y="150.5">16</text>
<text x="253.5" y="152.3">15</text>
<text x="253.5" y="153.9">14</text>
<text x="253.5" y="155.5">13</text>
<text x="219.6" y="157.1">GP12</text>
<text x="219.6" y="158.7">GP13</text>
<text x="219.6" y="160.2">GP14</text>
<text x="244.2" y="157.1">5</text>
<text x="244.2" y="158.7">6</text>
<text x="244.2" y="160.5">7</text>
<text x="253.5" y="157.1">12</text>
<text x="253.5" y="158.7">11</text>
<text x="253.5" y="160.5">10</text>
<text x="45.8" y="162.1">VCC</text>
<text x="52.1" y="162.1">VCC</text>
<text x="150.5" y="165.3">VCC</text>
<text x="219.6" y="162.1">GP15</text>
<text x="244.2" y="162.1">8</text>
<text x="246.6" y="165.5">SW DIP-8</text>
<text x="253.5" y="162.1">9</text>
<text x="48.4" y="168.5">R46</text>
<text x="48.4" y="170">4.7K</text>
<text x="55" y="168.5">R45</text>
<text x="55" y="170">4.7K</text>
<text x="55.6" y="173.5">VCC</text>
<text x="161.9" y="171.9">ISO4</text>
<text x="161.9" y="173.2">PC817</text>
<text x="58.7" y="178.5">7</text>
<text x="58.7" y="176.9">8</text>
<text x="61.4" y="175.3">U29</text>
<text x="73" y="176.9">1</text>
<text x="73" y="178.5">2</text>
<text x="129.4" y="176.7">GP5</text>
<text x="189.2" y="178.5">CONT18</text>
<text x="48.9" y="180.1">GP1</text>
<text x="48.9" y="181.7">GP0</text>
<text x="58.7" y="181.7">5</text>
<text x="58.7" y="180.1">6</text>
<text x="61.4" y="185.1">24C16</text>
<text x="73" y="180.1">3</text>
<text x="73" y="181.7">4</text>
<text x="147.6" y="181.7">R42</text>
<text x="147.6" y="183.3">4.7K</text>
<text x="161.9" y="180.1">R41</text>
<text x="161.9" y="181.4">330</text>
<text x="189.2" y="185.1">HEADER 2</text>
<text x="211.4" y="181.7">( D M &amp; P ) J A N Y I N C H A N E L E C T R O N I C S</text>
<text x="239.7" y="181.7">CO.,LTD.</text>
<text x="57.2" y="189.9">2 WIRE EEPROM</text>
<text x="211.4" y="186.7">Title</text>
<text x="211.4" y="191.5">Size</text>
<text x="218" y="188.3">G E N E R A L P URPOSE I/O</text>
<text x="218" y="191.5">Document Number</text>
<text x="265.4" y="191.5">Rev</text>
<text x="211.4" y="196.5">Date:</text>
<text x="213" y="193.1">B</text>
<text x="218" y="193.1">SOC3_5.SCH</text>
<text x="218" y="196.5">Thursday, May 0</text>
<text x="229.1" y="196.5">9, 2002</text>
<text x="244.2" y="196.5">Sheet</text>
<text x="252.4" y="196.5">10</text>
<text x="257.2" y="196.5">of</text>
<text x="262.2" y="196.5">19</text>
<text x="267.2" y="193.1">1.0</text>
</g>
<g font-size="1.6" fill="#004080">
<text x="189.2" y="18.7">1</text>
<text x="189.2" y="20.3">2</text>
<text x="189.2" y="22.1">3</text>
<text x="63" y="36.7">1</text>
<text x="63" y="38.5">3</text>
<text x="63" y="40.1">5</text>
<text x="63" y="41.7">7</text>
<text x="69.1" y="36.7">2</text>
<text x="69.1" y="38.5">4</text>
<text x="69.1" y="40.1">6</text>
<text x="69.1" y="41.7">8</text>
<text x="63" y="43.3">9</text>
<text x="63" y="44.9">11</text>
<text x="63" y="46.7">13</text>
<text x="68.5" y="43.3">10</text>
<text x="68.5" y="44.9">12</text>
<text x="68.5" y="46.7">14</text>
<text x="63" y="48.3">15</text>
<text x="68.5" y="48.3">16</text>
<text x="189.2" y="48.3">1</text>
<text x="189.2" y="49.9">2</text>
<text x="189.2" y="51.5">3</text>
<text x="71.2" y="77.7">1</text>
<text x="71.2" y="79.6">2</text>
<text x="71.2" y="81.1">3</text>
<text x="71.2" y="82.7">4</text>
<text x="71.2" y="84.3">5</text>
<text x="71.2" y="85.9">6</text>
<text x="71.2" y="87.8">7</text>
<text x="71.2" y="89.3">8</text>
<text x="189.2" y="85.9">1</text>
<text x="189.2" y="87.8">2</text>
<text x="189.2" y="89.3">3</text>
<text x="71.2" y="90.9">9</text>
<text x="71.2" y="92.5">10</text>
<text x="71.2" y="94.1">11</text>
<text x="71.2" y="96">12</text>
<text x="71.2" y="97.5">13</text>
<text x="71.2" y="99.1">14</text>
<text x="71.2" y="100.7">15</text>
<text x="71.2" y="102.3">16</text>
<text x="71.2" y="104.2">17</text>
<text x="71.2" y="105.7">18</text>
<text x="71.2" y="107.3">19</text>
<text x="71.2" y="108.9">20</text>
<text x="189.2" y="112.4">1</text>
<text x="189.2" y="113.9">2</text>
<text x="189.2" y="115.5">3</text>
<text x="61.1" y="140.1">CS</text>
<text x="61.1" y="141.7">SK</text>
<text x="61.1" y="143.3">DI</text>
<text x="68.8" y="140.1">VCC</text>
<text x="68.8" y="143.3">ORG</text>
<text x="69.6" y="141.7">DC</text>
<text x="61.1" y="145.2">DO</text>
<text x="68.8" y="145.2">GND</text>
<text x="189.2" y="148.3">1</text>
<text x="189.2" y="149.9">2</text>
<text x="61.1" y="179.6">TEST</text>
<text x="61.1" y="178">VCC</text>
<text x="69.6" y="178">A0</text>
<text x="69.6" y="179.6">A1</text>
<text x="61.1" y="182.7">SDA</text>
<text x="61.1" y="181.2">SCL</text>
<text x="68.8" y="182.7">GND</text>
<text x="69.6" y="181.2">A2</text>
<text x="189.2" y="181.2">1</text>
<text x="189.2" y="182.7">2</text>
</g>
<g font-size="1.1">
<text x="24.3" y="7.8">8</text>
<text x="57.1" y="7.8">7</text>
<text x="90" y="7.8">6</text>
<text x="122.8" y="7.8">5</text>
<text x="155.6" y="7.8">4</text>
<text x="188.4" y="7.8">3</text>
<text x="221.2" y="7.8">2</text>
<text x="254" y="7.8">1</text>
<text x="6.9" y="32.7">D</text>
<text x="270.9" y="32.7">D</text>
<text x="6.9" y="79.8">C</text>
<text x="270.9" y="79.8">C</text>
<text x="6.9" y="126.9">B</text>
<text x="270.9" y="126.9">B</text>
<text x="6.9" y="174">A</text>
<text x="270.9" y="174">A</text>
<text x="24.3" y="198.1">8</text>
<text x="57.1" y="198.1">7</text>
<text x="90" y="198.1">6</text>
<text x="122.8" y="198.1">5</text>
<text x="155.6" y="198.1">4</text>
<text x="188.4" y="198.1">3</text>
<text x="221.2" y="198.1">2</text>
<text x="254" y="198.1">1</text>
</g>
</svg>
